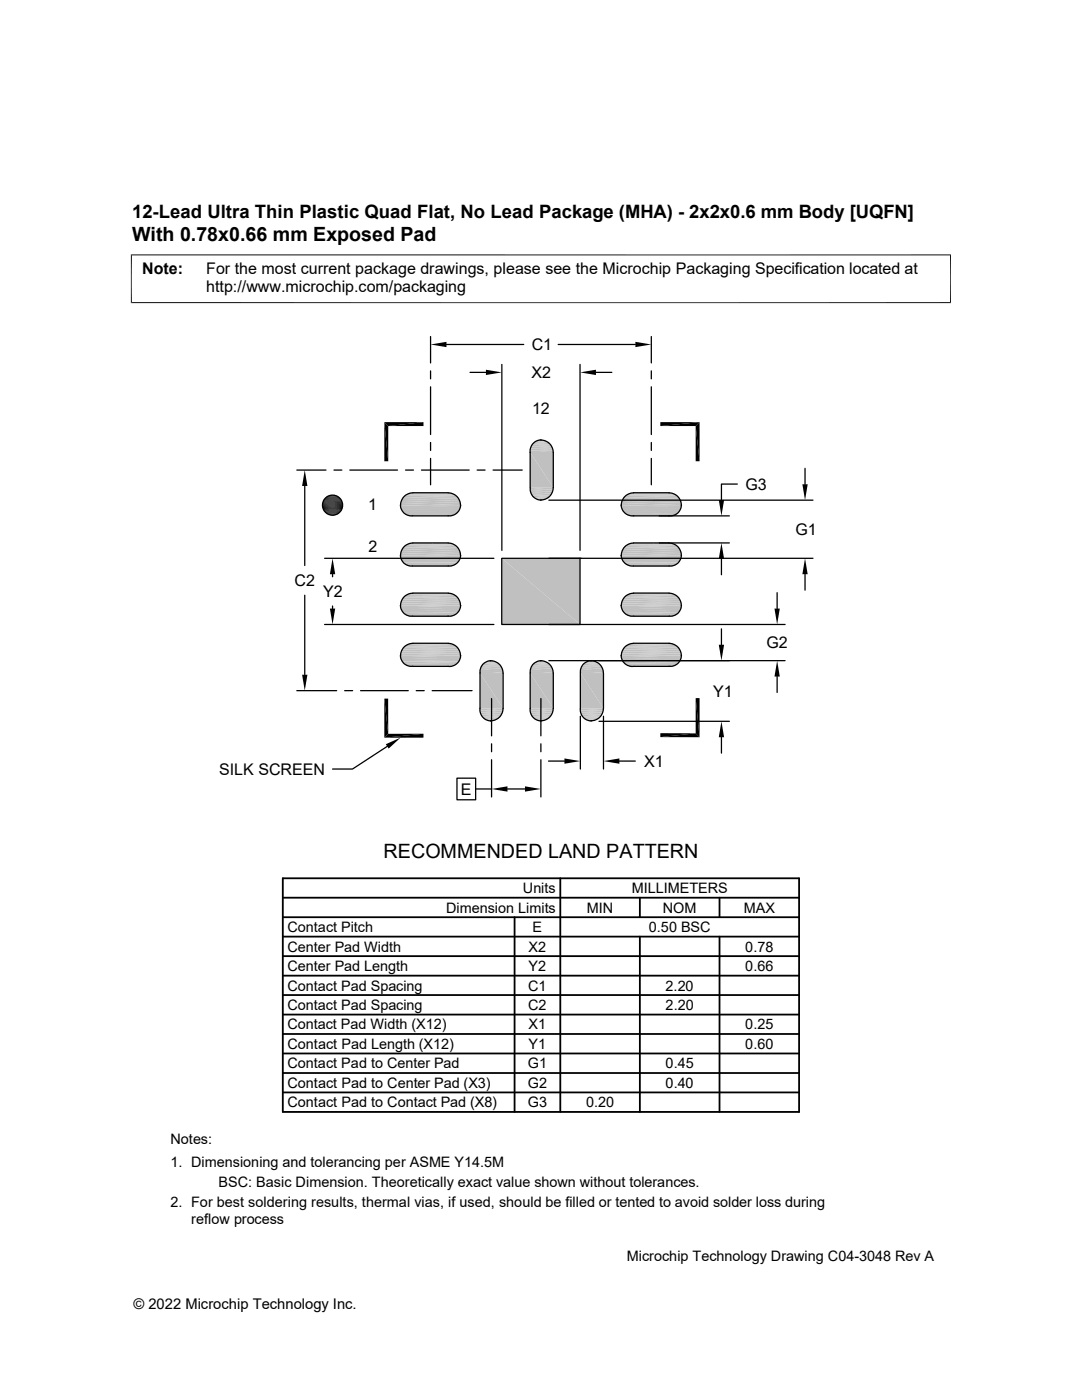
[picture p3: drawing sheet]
<svg xmlns="http://www.w3.org/2000/svg" width="216mm" height="279mm" viewBox="0 0 216 279" stroke-linecap="round" stroke-linejoin="round" font-family="sans-serif">
<g fill="#c0c0c0">
<path d="M107.6 87.8h.8z"/>
<path d="M107.5 87.8h.9z"/>
<path d="M107.2 87.9l.3-.1 1.3 .1z"/>
<path d="M107.5 87.8l1.3 .1z"/>
<path d="M107.1 88h1.7z"/>
<path d="M107.2 87.9l1.6 .1z"/>
</g>
<path d="M105.8 89.9h4.6M105.8 90.3h4.6M105.8 89.5h4.5M106 89.1h4.1M106.2 88.7h3.7M106.4 88.4h3.2M106.8 88.1h2.4M106.8 88h2.4" fill="none" stroke="#c0c0c0" stroke-width=".2"/>
<path d="M106.5 88.3h3" fill="none" stroke="#c0c0c0" stroke-width=".21"/>
<path d="M106.2 88.5h3.6" fill="none" stroke="#c0c0c0" stroke-width=".25"/>
<path d="M106 88.9h4.1" fill="none" stroke="#c0c0c0" stroke-width=".3"/>
<path d="M105.9 89.3h4.4" fill="none" stroke="#c0c0c0" stroke-width=".34"/>
<path d="M105.8 89.7h4.6" fill="none" stroke="#c0c0c0" stroke-width=".36"/>
<path d="M105.8 90.1h4.6" fill="none" stroke="#c0c0c0" stroke-width=".4"/>
<g fill="#c0c0c0">
<path d="M105.8 90.3l4.6 7h-4.6z"/>
<path d="M105.8 90.3h4.6v7z"/>
</g>
<g fill="none" stroke="#c0c0c0" stroke-width=".2">
<path d="M81.1 98.6h9.6M81.5 98.4h8.8M81.9 98.4h8M105.8 97.8h4.6M105.8 97.3h4.6M105.9 98.2h4.4M106 98.6h4.1M106.2 98.9h3.7M106.4 99.2h3.2M106.8 99.5h2.4M106.8 99.6h2.4M125.2 98.6h9.5"/>
<path d="M125.6 98.4h8.7M126 98.4h7.9"/>
</g>
<path d="M105.8 97.5h4.6" fill="none" stroke="#c0c0c0" stroke-width=".4"/>
<path d="M105.8 98h4.6M105.9 98.4h4.4" fill="none" stroke="#c0c0c0" stroke-width=".38"/>
<path d="M106 98.7h4.1" fill="none" stroke="#c0c0c0" stroke-width=".32"/>
<path d="M80.8 98.8h10.2M124.8 98.8h10.3" fill="none" stroke="#c0c0c0" stroke-width=".25"/>
<path d="M80.5 99.1h10.8M106.2 99.1h3.6M124.5 99.1h10.9" fill="none" stroke="#c0c0c0" stroke-width=".3"/>
<path d="M106.5 99.3h3" fill="none" stroke="#c0c0c0" stroke-width=".23"/>
<path d="M80.2 99.4h11.4M124.3 99.4h11.3" fill="none" stroke="#c0c0c0" stroke-width=".36"/>
<g fill="#c0c0c0">
<path d="M107.1 99.7h1.7z"/>
<path d="M107.2 99.7l1.2 .1z"/>
<path d="M107.2 99.7h1.6l-.4 .1z"/>
<path d="M107.6 99.8h.8z"/>
<path d="M107.5 99.8h.9z"/>
</g>
<path d="M80.1 99.8h11.7M124.1 99.8h11.7M79.9 101h12M79.9 100.2h12M124 101h12M124 100.2h11.9" fill="none" stroke="#c0c0c0" stroke-width=".4"/>
<path d="M79.9 100.6h12M124 100.6h12" fill="none" stroke="#c0c0c0" stroke-width=".44"/>
<g fill="none" stroke="#c0c0c0" stroke-width=".2">
<path d="M79.9 101.2h12M80.1 101.6h11.6M80.2 102h11.3M80.5 102.3h10.8M80.8 102.6h10.2M81.2 102.8h9.4M81.5 102.9h8.7M124 101.2h11.9M124.1 101.6h11.7M124.3 102h11.3M124.6 102.3h10.8M124.9 102.6h10.2"/>
<path d="M125.2 102.8h9.5M125.6 102.9h8.7"/>
</g>
<path d="M79.9 101.4h12M124 101.4h11.9" fill="none" stroke="#c0c0c0" stroke-width=".38"/>
<path d="M80.1 101.8h11.6M124.1 101.8h11.7" fill="none" stroke="#c0c0c0" stroke-width=".36"/>
<path d="M80.2 102.1h11.3M124.3 102.1h11.3" fill="none" stroke="#c0c0c0" stroke-width=".32"/>
<path d="M80.5 102.4h10.8M124.6 102.4h10.8" fill="none" stroke="#c0c0c0" stroke-width=".28"/>
<path d="M80.8 102.7h10.2M124.9 102.7h10.1" fill="none" stroke="#c0c0c0" stroke-width=".21"/>
<g fill="#c0c0c0">
<path d="M81.9 103h.5z"/>
<path d="M133.5 103h.5z"/>
</g>
<path d="M81.6 102.9h8.6M125.6 102.9h8.7" fill="none" stroke="#c0c0c0" stroke-width=".2"/>
<g fill="#c0c0c0">
<path d="M126 103h.1z"/>
<path d="M126 103h.4z"/>
<path d="M89.4 103h.4z"/>
<path d="M89.4 103h.5z"/>
</g>
<g fill="none" stroke="#c0c0c0" stroke-width=".2">
<path d="M79.9 111.2h12M80.1 111.6h11.6M80.2 112h11.3M80.5 112.3h10.8M80.8 112.6h10.2M81.1 108.6h9.6M81.2 112.8h9.4M81.5 108.4h8.8M81.5 112.9h8.7M81.9 108.4h8M124 111.2h11.9M124.1 111.6h11.7"/>
<path d="M124.3 112h11.3M124.6 112.3h10.8M124.9 112.6h10.2M125.2 108.6h9.5M125.2 112.8h9.5M125.6 108.4h8.7M125.6 112.9h8.7M126 108.4h7.9"/>
</g>
<path d="M80.5 112.4h10.8M80.8 108.8h10.2M124.6 112.4h10.8M124.8 108.8h10.3" fill="none" stroke="#c0c0c0" stroke-width=".25"/>
<path d="M80.5 109.1h10.8M124.5 109.1h10.9" fill="none" stroke="#c0c0c0" stroke-width=".3"/>
<path d="M80.1 111.8h11.6M80.2 109.4h11.4M124.1 111.8h11.7M124.3 109.4h11.3" fill="none" stroke="#c0c0c0" stroke-width=".36"/>
<path d="M79.9 111h12M79.9 110.2h12M80.1 109.8h11.7M124 111h12M124 110.2h11.9M124.1 109.8h11.7" fill="none" stroke="#c0c0c0" stroke-width=".4"/>
<path d="M79.9 110.6h12M124 110.6h12" fill="none" stroke="#c0c0c0" stroke-width=".44"/>
<path d="M79.9 111.4h12M124 111.4h11.9" fill="none" stroke="#c0c0c0" stroke-width=".38"/>
<path d="M80.2 112.1h11.3M124.3 112.1h11.3" fill="none" stroke="#c0c0c0" stroke-width=".32"/>
<path d="M80.8 112.7h10.2M124.9 112.7h10.1" fill="none" stroke="#c0c0c0" stroke-width=".21"/>
<g fill="#c0c0c0">
<path d="M81.9 113h.5z"/>
<path d="M133.5 113h.5z"/>
</g>
<path d="M81.6 112.9h8.6M125.6 112.9h8.7" fill="none" stroke="#c0c0c0" stroke-width=".2"/>
<g fill="#c0c0c0">
<path d="M126 113h.1z"/>
<path d="M126 113h.4z"/>
<path d="M89.4 113h.4z"/>
<path d="M89.4 113h.5z"/>
</g>
<g fill="none" stroke="#c0c0c0" stroke-width=".2">
<path d="M81.1 118.6h9.6M81.5 118.4h8.8M81.9 118.4h8M125.2 118.6h9.5M125.6 118.4h8.7M126 118.4h7.9M79.9 121.2h12M80.1 121.6h11.6M80.2 122h11.3M80.5 122.3h10.8M80.8 122.6h10.2M81.2 122.8h9.4"/>
<path d="M81.2 122.9h9.4M81.5 122.9h8.7M124 121.2h11.9M124.1 121.6h11.7M124.3 122h11.3M124.6 122.3h10.8M124.9 122.6h10.2M125.2 122.8h9.5M125.2 122.9h9.5M125.6 122.9h8.7"/>
</g>
<path d="M80.8 118.8h10.2M124.8 118.8h10.3M80.5 122.4h10.8M124.6 122.4h10.8" fill="none" stroke="#c0c0c0" stroke-width=".25"/>
<path d="M80.5 119.1h10.8M124.5 119.1h10.9" fill="none" stroke="#c0c0c0" stroke-width=".3"/>
<path d="M80.2 119.4h11.4M124.3 119.4h11.3M80.1 121.8h11.6M124.1 121.8h11.7" fill="none" stroke="#c0c0c0" stroke-width=".36"/>
<path d="M80.1 119.8h11.7M124.1 119.8h11.7M79.9 121h12M79.9 120.2h12M124 121h12M124 120.2h11.9" fill="none" stroke="#c0c0c0" stroke-width=".4"/>
<path d="M79.9 120.6h12M124 120.6h12" fill="none" stroke="#c0c0c0" stroke-width=".44"/>
<path d="M79.9 121.4h12M124 121.4h11.9" fill="none" stroke="#c0c0c0" stroke-width=".38"/>
<path d="M80.2 122.1h11.3M124.3 122.1h11.3" fill="none" stroke="#c0c0c0" stroke-width=".32"/>
<path d="M80.8 122.7h10.2M124.9 122.7h10.1" fill="none" stroke="#c0c0c0" stroke-width=".21"/>
<g fill="#c0c0c0">
<path d="M81.9 123h.5z"/>
<path d="M133.5 123h.5z"/>
</g>
<path d="M81.6 122.9h8.6M125.6 122.9h8.7" fill="none" stroke="#c0c0c0" stroke-width=".2"/>
<g fill="#c0c0c0">
<path d="M126 123h.1z"/>
<path d="M126 123h.4z"/>
<path d="M89.4 123h.4z"/>
<path d="M89.4 123h.5z"/>
<path d="M100.1 111.4l15.6 13.2h-15.6z"/>
<path d="M100.1 111.4h15.6v13.2z"/>
</g>
<path d="M79.9 131.3h12M80.1 131.6h11.6M81.1 128.6h9.6M81.5 128.5h8.8M81.9 128.4h8M124 131.3h11.9M124.1 131.6h11.7M125.2 128.6h9.5M125.6 128.5h8.7M126 128.4h7.9" fill="none" stroke="#c0c0c0" stroke-width=".2"/>
<path d="M80.8 128.8h10.2M124.8 128.8h10.3" fill="none" stroke="#c0c0c0" stroke-width=".25"/>
<path d="M80.5 129.1h10.8M124.5 129.1h10.9" fill="none" stroke="#c0c0c0" stroke-width=".32"/>
<path d="M80.2 129.4h11.4M124.3 129.4h11.3" fill="none" stroke="#c0c0c0" stroke-width=".34"/>
<path d="M79.9 131.1h12M79.9 130.2h12M80.1 129.8h11.7M124 131.1h12M124 130.2h11.9M124.1 129.8h11.7" fill="none" stroke="#c0c0c0" stroke-width=".4"/>
<path d="M79.9 130.6h12M124 130.6h12" fill="none" stroke="#c0c0c0" stroke-width=".44"/>
<path d="M79.9 131.4h12M124 131.4h11.9" fill="none" stroke="#c0c0c0" stroke-width=".38"/>
<g fill="#c0c0c0">
<path d="M97.6 131.9h.7z"/>
<path d="M107.6 131.9h.8z"/>
<path d="M117.6 131.9h.8z"/>
<path d="M117.5 131.9h.9z"/>
<path d="M107.5 131.9h.9z"/>
<path d="M97.5 131.9h.9z"/>
<path d="M97.6 131.9h.8z"/>
<path d="M117.2 132l.3-.1 1.3 .1z"/>
<path d="M117.5 131.9l1.3 .1z"/>
<path d="M107.2 132l.3-.1 1.3 .1z"/>
<path d="M107.5 131.9l1.3 .1z"/>
<path d="M97.2 132l.3-.1 1.3 .1z"/>
<path d="M97.5 131.9l1.3 .1z"/>
</g>
<path d="M80.1 131.8h11.6M124.1 131.8h11.7" fill="none" stroke="#c0c0c0" stroke-width=".36"/>
<path d="M80.2 132h11.3M124.3 132h11.3" fill="none" stroke="#c0c0c0" stroke-width=".2"/>
<g fill="#c0c0c0">
<path d="M117.2 132h1.6z"/>
<path d="M107.1 132h1.7z"/>
<path d="M107.2 132h1.6z"/>
<path d="M97.1 132h1.7z"/>
<path d="M97.2 132h1.6z"/>
</g>
<g fill="none" stroke="#c0c0c0" stroke-width=".2">
<path d="M80.5 132.3h10.8M80.8 132.6h10.2M81.2 132.8h9.4M81.2 132.9h9.4M81.5 132.9h8.7M96.2 132.7h3.6M96.4 132.4h3.1M96.8 132.2h2.4M96.8 132.1h2.4M106.2 132.7h3.7M106.4 132.4h3.2M106.8 132.2h2.4"/>
<path d="M106.8 132.1h2.4M116.2 132.7h3.7M116.5 132.4h3.1M116.8 132.2h2.4M116.8 132.1h2.4M124.6 132.3h10.8M124.9 132.6h10.2M125.2 132.8h9.5M125.2 132.9h9.5M125.6 132.9h8.7"/>
</g>
<path d="M80.2 132.2h11.3M124.3 132.2h11.3" fill="none" stroke="#c0c0c0" stroke-width=".3"/>
<path d="M80.8 132.7h10.2M96.5 132.3h3M106.5 132.3h3M116.5 132.3h3M124.9 132.7h10.1" fill="none" stroke="#c0c0c0" stroke-width=".21"/>
<path d="M80.5 132.5h10.8M124.6 132.5h10.8" fill="none" stroke="#c0c0c0" stroke-width=".25"/>
<path d="M96.2 132.6h3.6M106.2 132.6h3.6M116.2 132.6h3.6" fill="none" stroke="#c0c0c0" stroke-width=".28"/>
<g fill="#c0c0c0">
<path d="M81.9 133h.5z"/>
<path d="M133.5 133h.5z"/>
</g>
<path d="M81.6 133h8.6M125.6 133h8.7" fill="none" stroke="#c0c0c0" stroke-width=".2"/>
<g fill="#c0c0c0">
<path d="M126 133h.1z"/>
<path d="M126 133h.4z"/>
<path d="M89.4 133h.4z"/>
<path d="M89.4 133h.5z"/>
</g>
<path d="M96 132.9h4.1M106 132.9h4.1M116 132.9h4.1" fill="none" stroke="#c0c0c0" stroke-width=".32"/>
<path d="M95.8 133.9h4.6M95.8 134.3h4.6M95.8 133.5h4.4M96 133.1h4.1M105.8 133.9h4.6M105.8 134.3h4.6M105.9 133.5h4.4M106 133.1h4.1M115.8 133.9h4.6M115.8 134.3h4.6M115.9 133.5h4.4M116 133.1h4.1" fill="none" stroke="#c0c0c0" stroke-width=".2"/>
<path d="M95.8 133.3h4.4M105.9 133.3h4.4M115.9 133.3h4.4" fill="none" stroke="#c0c0c0" stroke-width=".36"/>
<path d="M95.8 133.7h4.6M95.8 134.1h4.6M105.8 134.1h4.6M105.8 133.7h4.6M115.8 133.7h4.6M115.8 134.1h4.6" fill="none" stroke="#c0c0c0" stroke-width=".4"/>
<g fill="#c0c0c0">
<path d="M115.8 134.3l4.6 7.1h-4.6z"/>
<path d="M115.8 134.3h4.6v7.1z"/>
<path d="M105.8 134.3l4.6 7.1h-4.6z"/>
<path d="M105.8 134.3h4.6v7.1z"/>
<path d="M95.8 134.3l4.6 7.1h-4.6z"/>
<path d="M95.8 134.3h4.6v7.1z"/>
</g>
<g fill="none" stroke="#c0c0c0" stroke-width=".2">
<path d="M95.8 141.8h4.6M95.8 141.4h4.6M95.8 142.2h4.5M96 142.6h4.1M96.2 142.9h3.7M96.4 143.3h3.2M96.8 143.5h2.4M105.8 141.8h4.6M105.8 141.4h4.6M105.8 142.2h4.5M106 142.6h4.1M106.2 142.9h3.7"/>
<path d="M106.4 143.3h3.2M106.8 143.5h2.4M115.8 141.4h4.6M115.8 141.8h4.6M115.9 142.2h4.4M116 142.6h4.1M116.2 142.9h3.7M116.5 143.3h3.1M116.8 143.5h2.4"/>
</g>
<path d="M95.8 141.6h4.6M105.8 141.6h4.6M115.8 141.6h4.6" fill="none" stroke="#c0c0c0" stroke-width=".38"/>
<path d="M95.8 142h4.6M105.8 142h4.6M115.8 142h4.6" fill="none" stroke="#c0c0c0" stroke-width=".36"/>
<path d="M95.8 142.4h4.4M105.9 142.4h4.4M115.9 142.4h4.4" fill="none" stroke="#c0c0c0" stroke-width=".34"/>
<path d="M96 142.8h4.1M106 142.8h4.1M116 142.8h4.1" fill="none" stroke="#c0c0c0" stroke-width=".3"/>
<path d="M96.2 143.1h3.6M106.2 143.1h3.6M116.2 143.1h3.6" fill="none" stroke="#c0c0c0" stroke-width=".25"/>
<path d="M96.5 143.4h3M106.5 143.4h3M116.5 143.4h3" fill="none" stroke="#c0c0c0" stroke-width=".21"/>
<path d="M116.9 143.5l2 .2h-1.7z" fill="#c0c0c0"/>
<path d="M116.9 143.6h2.3" fill="none" stroke="#c0c0c0" stroke-width=".2"/>
<path d="M106.8 143.5l2 .2h-1.7z" fill="#c0c0c0"/>
<path d="M106.8 143.6h2.4" fill="none" stroke="#c0c0c0" stroke-width=".2"/>
<path d="M96.8 143.5l2 .2h-1.7z" fill="#c0c0c0"/>
<path d="M96.8 143.6h2.4" fill="none" stroke="#c0c0c0" stroke-width=".2"/>
<g fill="#c0c0c0">
<path d="M117.2 143.7h1.6z"/>
<path d="M117.2 143.7h1.7z"/>
<path d="M107.1 143.7h1.7z"/>
<path d="M97.1 143.7h1.7z"/>
<path d="M117.2 143.7l1.2 .1z"/>
<path d="M107.2 143.7l1.2 .1z"/>
<path d="M107.2 143.7h1.6z"/>
<path d="M97.2 143.7l1.2 .1z"/>
<path d="M97.2 143.7h1.6z"/>
<path d="M97.6 143.8h.7z"/>
<path d="M107.6 143.8h.8z"/>
<path d="M117.6 143.8h.8z"/>
<path d="M117.5 143.8h.9z"/>
<path d="M107.5 143.8h.9z"/>
<path d="M97.5 143.8h.8z"/>
<path d="M97.5 143.8h.9z"/>
</g>
<g fill="none" stroke="#000" stroke-width=".25">
<path d="M85.9 67.2v5.2M85.9 74v1.6M85.9 77.2v9.5M89.1 68.7h15.4M93.8 74.3h3.2M100.1 72.7v37.1M111.4 68.7h15.4M115.7 72.7v37.1M118.9 74.3h3.2M130 67.2v5.2M130 74v1.6M130 77.2v9.5"/>
<path d="M59.2 93.8h5.8M60.8 97v15.9M66.6 93.8h1.6M69.8 93.8h9.5M80.9 93.8h1.6M82.4 98.3h7M82.4 98.4a2.46 2.46 0 0 0-2.5 2.4M84.1 93.8h9.5M85.9 88.3v1.6M85.9 91.5v5.3M89.4 98.4a2.46 2.46 0 0 1 2.5 2.4M95.2 93.8h1.6"/>
<path d="M98.4 93.8h5.8M105.8 97.4a2.15 2.15 0 0 0 2.1 2.4M107.9 87.8a2.46 2.46 0 0 1 2.5 2.5v7a2.49 2.49 0 0 1-2.5 2.5M107.9 87.8a2.22 2.22 0 0 0-2.1 2.5v7M107.9 99.8h.1M107.9 87.8h.1M109.5 99.8h52.7M126.4 98.4a2.46 2.46 0 0 0-2.4 2.4M126.4 98.3h7.1M130 88.3v1.6M130 91.5v5.3M133.5 98.4a2.29 2.29 0 0 1 2.5 2.2 2.29 2.29 0 0 1-2.5 2.3"/>
<path d="M147.1 96.6h-3.1v3.2M160.6 93.5v3.1M60.8 118.8v15.9M64.8 111.4h33.8M66.4 114.6v.5M79.9 110.8a2.15 2.15 0 0 0 2.4 2.1M79.9 100.8a2.15 2.15 0 0 0 2.4 2.1M79.9 110.8h.1M79.9 100.8h.1M82.4 113h7M82.4 103h7M91.9 100.8h.1"/>
<path d="M91.9 110.8a2.22 2.22 0 0 1-2.5 2.1M91.9 100.8a2.22 2.22 0 0 1-2.5 2.1M91.9 110.8a2.53 2.53 0 0 0-2.5-2.4h-7a2.49 2.49 0 0 0-2.5 2.4M100.1 111.4h15.6v13.2h-15.6zM109.5 111.4h52.7M115.7 111.4h.1M124 110.8a2.22 2.22 0 0 0 2.4 2.1M124 100.8a2.22 2.22 0 0 0 2.4 2.1M124 110.8h.1M124 100.8h.1M124.7 119.1l.8-.5 .6-.2h7.4a2.3 2.3 0 0 1 2.5 2.2 2.3 2.3 0 0 1-2.5 2.4h-7.1a2.23 2.23 0 0 1-2.2-1.3 2.23 2.23 0 0 1 .5-2.6zM126.4 113h7.1"/>
<path d="M126.4 103h19.1M133.5 108.4a2.29 2.29 0 0 1 2.5 2.2 2.29 2.29 0 0 1-2.5 2.3M136 110.8h.1M136 100.8h.1M144 111.5v3.2M145.5 108.4h-19.1a2.46 2.46 0 0 0-2.4 2.4M155.1 118.3v3.2M160.6 114.6v3.2M59.2 137.8h8M64.8 124.6h33.8M66.4 120.9v.6M68.8 137.8h1.6"/>
<path d="M71.9 137.8h9.6M79.9 130.9a2.15 2.15 0 0 0 2.4 2.1h7.1M79.9 120.8a2.15 2.15 0 0 0 2.4 2.2h7.1M79.9 130.9h.1M79.9 120.8h.1M79.9 120.8a2.49 2.49 0 0 1 2.5-2.4h7a2.46 2.46 0 0 1 2.5 2.4M82.4 128.4h7M82.4 128.4a2.46 2.46 0 0 0-2.5 2.5M83.1 137.8h1.5M86.2 137.8h8M89.4 128.4a2.46 2.46 0 0 1 2.5 2.5M91.9 130.9h.1"/>
<path d="M91.9 120.8h.1M91.9 130.9a2.22 2.22 0 0 1-2.5 2.1M91.9 120.8a2.22 2.22 0 0 1-2.5 2.2M97.9 131.9a2.46 2.46 0 0 1 2.5 2.4M97.9 131.9a2.15 2.15 0 0 0-2.1 2.4v7.1a2.22 2.22 0 0 0 2.1 2.5M97.9 131.8h.1M98.1 139.4v7.5M100.4 134.3v7.1M107.9 131.9a2.49 2.49 0 0 1 2.5 2.4v7.1a2.46 2.46 0 0 1-2.5 2.4M107.9 131.9a2.15 2.15 0 0 0-2.1 2.4v7.1a2.22 2.22 0 0 0 2.1 2.5M107.9 131.8h.1M107.9 139.4v7.5"/>
<path d="M109.5 131.8h47.2M109.5 124.6h47.2M115.8 134.3v7.1a2.22 2.22 0 0 0 2.1 2.5M115.8 134.3a2.29 2.29 0 0 1 2.3-2.4 2.29 2.29 0 0 1 2.3 2.4M120.4 134.3v7.1M124 130.9h.1M124 120.8h.1M126.4 128.4a2.46 2.46 0 0 0-2.4 2.5M126.4 128.4h7.1M133.5 128.4a2.29 2.29 0 0 1 2.5 2.3 2.29 2.29 0 0 1-2.5 2.3h-7.1a2.22 2.22 0 0 1-2.4-2.1M136 130.9h.1M136 120.8h.1"/>
<path d="M144 125.5v3.2M155.1 135v3.2M77.3 148.9l-7 4.6h-3.9M91.2 155.3h3.7v4.3h-3.7zM94.9 157.5h3.2M97.9 143.9h.1M98.1 148.4v1.6M98.1 151.6v7.4M100.4 141.4a2.46 2.46 0 0 1-2.5 2.4M101.3 157.5h3.5M107.9 143.9h.1M107.9 148.4v1.6"/>
<path d="M107.9 151.6v7.4M109.5 151.9h3.1M115.8 142.9v10.6M117.9 143.9h.1M119.5 144h26M120.4 141.4a2.46 2.46 0 0 1-2.5 2.4M120.4 142.9v10.6M123.6 151.9h3.2M144 147.1v3.2"/>
<circle cx="66.4" cy="100.8" r="2.01"/>
</g>
<g fill="none" stroke="#000" stroke-width=".36">
<path d="M56.4 179.2h103M56.4 175.3h103v46.6h-103zM111.8 175.3v46.6M127.7 179.2v3.8M143.6 179.2v3.8M56.4 183h103M56.4 190.8h103M56.4 186.9h103M56.4 194.7h103M56.4 198.6h103M102.7 183v38.9M127.7 186.9v35"/>
<path d="M143.6 186.9v35M56.4 202.5h103M56.4 206.4h103M56.4 210.2h103M56.4 214.1h103M56.4 218h103"/>
</g>
<g fill="#000">
<path d="M85.9 68.7l3.2-.5v1.1zM97 73.8l3.1 .5-3.1 .5zM115.7 74.3l3.2-.5v1zM126.8 68.2l3.2 .5-3.2 .6zM60.8 93.8l.5 3.2h-1zM65.6 99l1.8 .1zM65.6 99h1.6zM65.7 98.9l1.5 .1zM65.7 98.9h1.3zM65.9 98.8l1.1 .1zM65.9 98.8h.9zM66.1 98.8h.7z"/>
<path d="M66.1 98.8h.5zM76.7 84.2l.8 7.9h-.8zM76.7 84.2l.8 .8v7.1zM77.5 85l7-.8v.8zM76.7 84.2h7.8l-7 .8zM131.8 84.2h7.8l-7.8 .8zM131.8 85l7.8-.8-.8 .8zM138.8 85l.8 7.1h-.8zM138.8 85l.8-.8v7.9zM143.4 99.8h1.1l-.5 3.2zM160.1 96.6h1.1l-.6 3.2zM65.3 102.6l1.9 .1z"/>
<path d="M65.6 102.7h1.4zM65.6 102.7h1.6zM65.7 102.7l1.1 .1zM65.7 102.7h1.3zM66.4 111.4l.5 3.2h-1.1zM65.9 102.8h.7zM65.9 102.8h.9zM66.1 102.8h.5zM144 108.4l.5 3.1h-1.1zM160.6 111.4l.6 3.2h-1.1zM60.3 134.7h1l-.5 3.1zM65.8 121.5h1.1l-.5 3.1z"/>
<path d="M143.4 128.7h1.1l-.5 3.1zM154.5 121.5h1.1l-.5 3.1zM155.1 131.8l.5 3.2h-1.1zM76.7 139.4l.8 7.1-.8 .7zM77 148.5l2.9-1.3-2.3 2.2zM76.7 139.4h.7l.1 7.1zM76.7 147.2l7.8-.8v.8zM77.5 146.5l7-.1-7.8 .8zM98.1 157.5l3.2-.6v1.1zM104.8 156.9l3.1 .6-3.1 .5zM112.6 151.4l3.2 .5-3.2 .5zM120.4 151.9l3.2-.5v1z"/>
<path d="M131.8 146.3h7l-7 .8zM131.8 147.1l7-.8 .8 .8zM138.8 139.3l.8 7.8-.8-.8zM138.8 139.3h.8v7.8zM144 144l.5 3.1h-1.1z"/>
</g>
<g fill="none" stroke="#000" stroke-width=".2">
<path d="M26.1 50.9h163.7M26.2 50.8v9.7M189.7 50.8v9.7M26.1 60.4h163.7M64.5 100h3.8M64.6 99.8h3.6M64.7 99.6h3.4M64.8 99.5h3.1M64.9 99.3h2.9M65 99.2h2.7M65.2 99.1h2.3M65.3 99h2.1"/>
<path d="M64.3 100.7h4.1M64.3 100.9h4.1M64.3 101.1h4.1M64.3 100.5h4.1M64.4 100.3h4M64.4 101.3h4M64.4 101.5h3.9M64.4 100.2h3.9M64.5 101.7h3.8M64.6 101.8h3.6M64.7 102h3.4M64.8 102.1h3.1"/>
<path d="M64.9 102.3h2.9M65 102.4h2.7M65.2 102.5h2.3M65.3 102.6h2.1"/>
</g>
<g font-size="3.9">
<text x="26.4" y="48">With 0.78x0.66 mm Exposed Pad</text>
<text x="76.5" y="171.1">RECOMMENDED LAND PATTERN</text>
</g>
<text font-size="3.7" x="26.4" y="43.5">12-Lead Ultra Thin Plastic Quad Flat, No Lead Package (MHA) - 2x2x0.6 mm Body [UQFN]</text>
<g font-size="3.2">
<text x="28.4" y="54.6">Note:</text>
<text x="41.1" y="58.3">http://www.microchip.com/packaging</text>
<text x="41.1" y="54.6">For the most current package drawings, please see the Microchip Packaging Specification located at</text>
<text x="106.1" y="69.9">C1</text>
<text x="106.1" y="75.5">X2</text>
<text x="106.2" y="82.6">12</text>
<text x="73.5" y="101.8">1</text>
<text x="148.7" y="97.7">G3</text>
<text x="158.7" y="106.7">G1</text>
<text x="73.5" y="110.1">2</text>
<text x="58.8" y="116.9">C2</text>
<text x="64.5" y="119.2">Y2</text>
<text x="152.9" y="129.4">G2</text>
<text x="142.3" y="139">Y1</text>
<text x="43.7" y="154.6">SILK SCREEN</text>
<text x="128.5" y="153">X1</text>
<text x="91.9" y="158.6">E</text>
</g>
<g font-size="2.9">
<text x="104.3" y="178.2">Units</text>
<text x="126" y="178.2">MILLIMETERS</text>
<text x="89" y="182.1">Dimension Limits</text>
<text x="117.1" y="182.1">MIN</text>
<text x="132.3" y="182.1">NOM</text>
<text x="148.4" y="182.1">MAX</text>
<text x="57.3" y="189.9">Center Pad Width</text>
<text x="57.3" y="186">Contact Pitch</text>
<text x="105.5" y="189.9">X2</text>
<text x="106.3" y="186">E</text>
<text x="129.5" y="186">0.50 BSC</text>
<text x="148.7" y="189.9">0.78</text>
<text x="57.3" y="193.8">Center Pad Length</text>
<text x="57.3" y="197.7">Contact Pad Spacing</text>
<text x="105.4" y="197.7">C1</text>
<text x="105.5" y="193.8">Y2</text>
<text x="132.8" y="197.7">2.20</text>
<text x="148.7" y="193.8">0.66</text>
<text x="57.3" y="201.6">Contact Pad Spacing</text>
<text x="105.4" y="201.6">C2</text>
<text x="132.8" y="201.6">2.20</text>
<text x="57.3" y="209.3">Contact Pad Length (X12)</text>
<text x="57.3" y="205.4">Contact Pad Width (X12)</text>
<text x="105.5" y="209.3">Y1</text>
<text x="105.5" y="205.4">X1</text>
<text x="148.7" y="209.3">0.60</text>
<text x="148.7" y="205.4">0.25</text>
<text x="57.3" y="213.2">Contact Pad to Center Pad</text>
<text x="105.3" y="213.2">G1</text>
<text x="132.8" y="213.2">0.45</text>
<text x="57.3" y="221">Contact Pad to Contact Pad (X8)</text>
<text x="57.3" y="217.1">Contact Pad to Center Pad (X3)</text>
<text x="105.3" y="217.1">G2</text>
<text x="105.3" y="221">G3</text>
<text x="116.9" y="221">0.20</text>
<text x="132.8" y="217.1">0.40</text>
<text x="34" y="228.3">Notes:</text>
<text x="34" y="232.9">1. Dimensioning and tolerancing per ASME Y14.5M</text>
<text x="43.6" y="236.9">BSC: Basic Dimension. Theoretically exact value shown without tolerances.</text>
<text x="34" y="241">2. For best soldering results, thermal vias, if used, should be filled or tented to avoid solder loss during</text>
<text x="38.1" y="244.3">reflow process</text>
<text x="125.1" y="251.7">Microchip Technology Drawing C04-3048 Rev A</text>
<text x="26.6" y="261.3">© 2022 Microchip Technology Inc.</text>
</g>
</svg>
